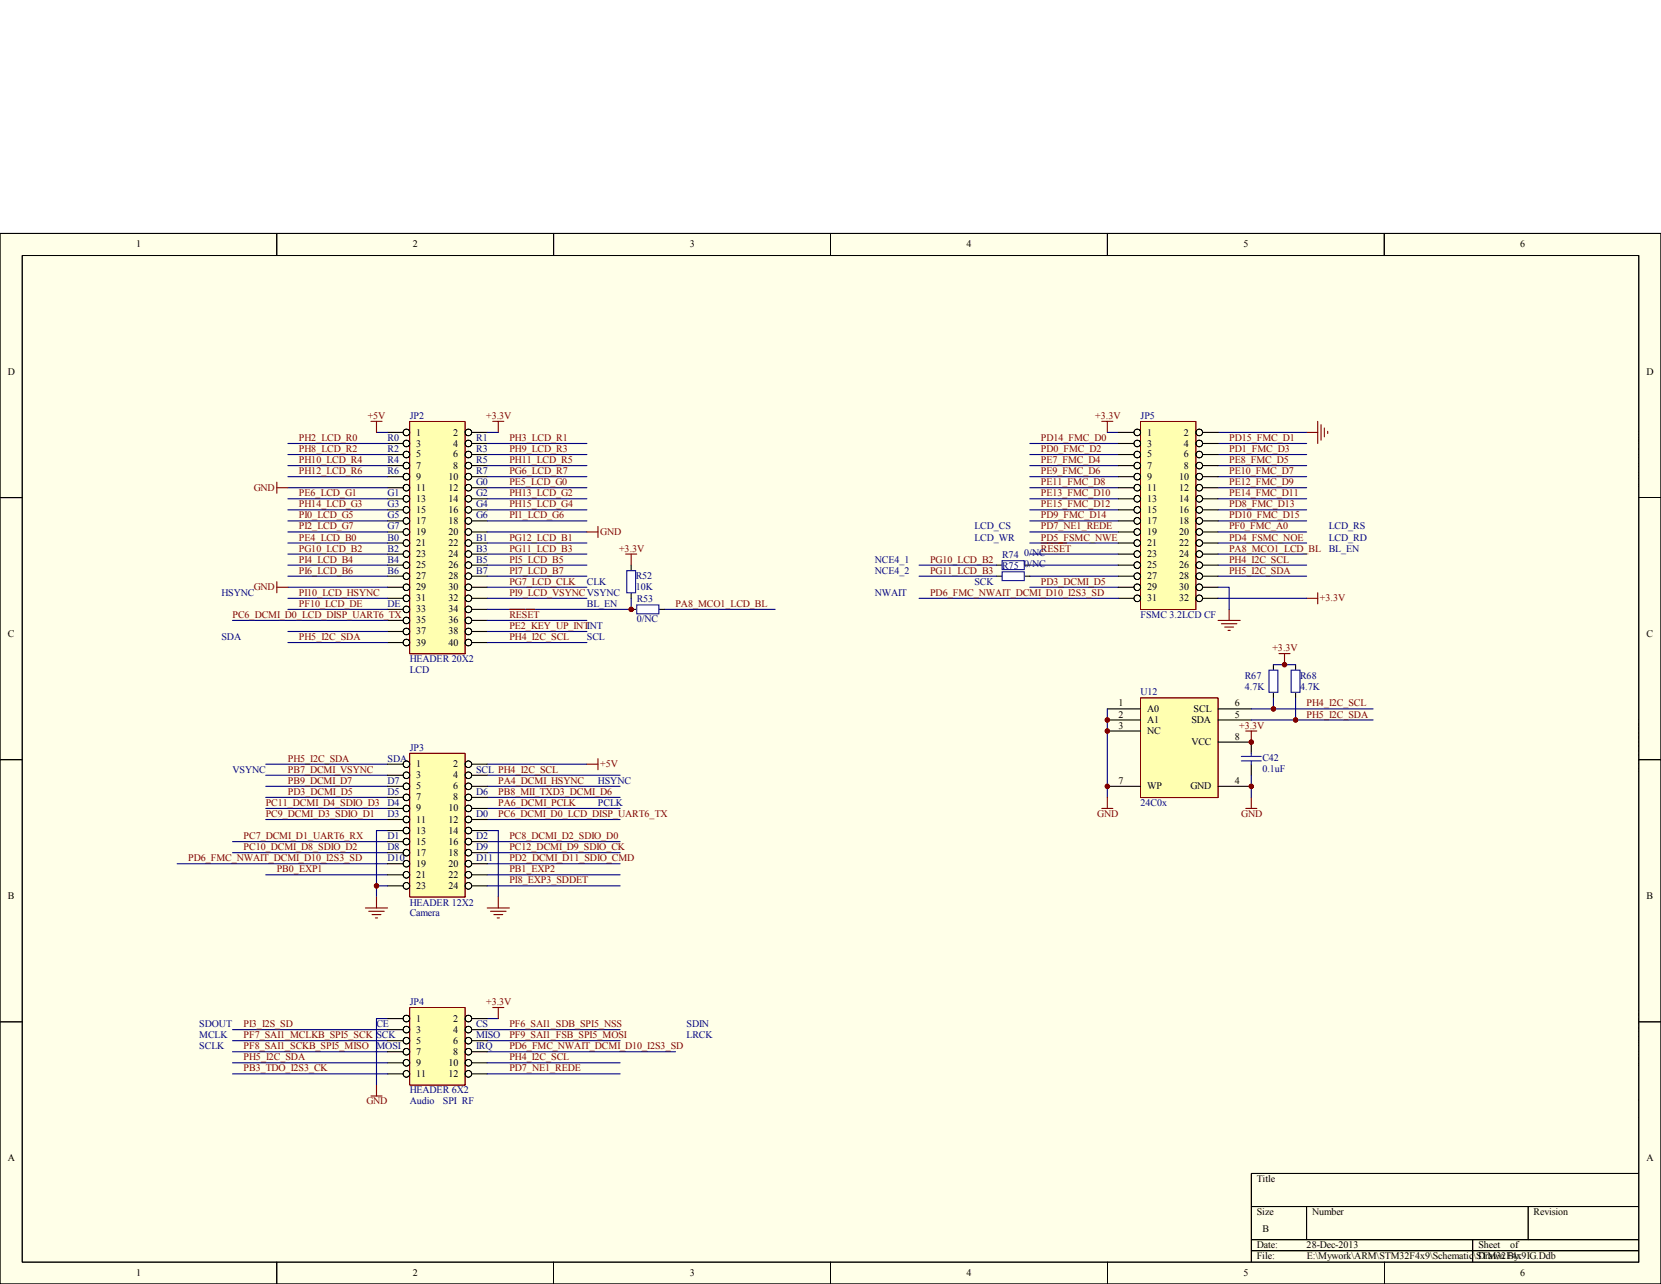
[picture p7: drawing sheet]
<svg xmlns="http://www.w3.org/2000/svg" width="279mm" height="216mm" viewBox="0 0 279 216" stroke-linecap="round" stroke-linejoin="round" font-family="sans-serif">
<path d="M0 39.2h279.4v176.7h-279.4z" fill="#ffffe8"/>
<g fill="none" stroke="#000" stroke-width=".17">
<path d="M0 39.2h279.4v176.7h-279.4zM46.6 39.2v3.8M93.1 39.2v3.8M139.7 39.2v3.8M186.3 39.2v3.8M232.8 39.2v3.8M3.7 43h272v169.2h-272zM0 83.7h3.7M275.7 83.7h3.7M0 127.8h3.7M275.7 127.8h3.7M0 171.8h3.7"/>
<path d="M275.7 171.8h3.7M275.7 197.3h-65.2v14.9M46.6 212.2v3.7M93.1 212.2v3.7M139.7 212.2v3.7M186.3 212.2v3.7M210.5 202.9h65.2M210.5 208.5h65.2M210.5 210.3h65.2M219.8 202.9v5.6M232.8 212.2v3.7M247.7 208.5v3.7"/>
<path d="M257 202.9v5.6"/>
</g>
<path d="M69 70.9h9.2v39h-9.2z" fill="#ffffb0"/>
<path d="M68.9 70.9h9.3v39h-9.3z" fill="none" stroke="#800000" stroke-width=".17"/>
<g fill="none" stroke="#000" stroke-width=".17">
<circle cx="68.4" cy="72.7" r=".56"/>
<circle cx="68.4" cy="78.3" r=".56"/>
<circle cx="68.4" cy="76.4" r=".56"/>
<circle cx="68.4" cy="74.6" r=".56"/>
<circle cx="78.8" cy="72.7" r=".56"/>
<circle cx="78.8" cy="78.3" r=".56"/>
<circle cx="78.8" cy="76.4" r=".56"/>
<circle cx="78.8" cy="74.6" r=".56"/>
<circle cx="68.4" cy="95" r=".56"/>
<circle cx="68.4" cy="93.2" r=".56"/>
<circle cx="68.4" cy="83.9" r=".56"/>
<circle cx="68.4" cy="85.7" r=".56"/>
<circle cx="68.4" cy="87.6" r=".56"/>
<circle cx="68.4" cy="82" r=".56"/>
<circle cx="68.4" cy="89.4" r=".56"/>
<circle cx="68.4" cy="96.9" r=".56"/>
<circle cx="68.4" cy="91.3" r=".56"/>
<circle cx="68.4" cy="98.7" r=".56"/>
<circle cx="68.4" cy="80.2" r=".56"/>
<circle cx="78.8" cy="95" r=".56"/>
<circle cx="78.8" cy="93.2" r=".56"/>
<circle cx="78.8" cy="87.6" r=".56"/>
<circle cx="78.8" cy="89.4" r=".56"/>
<circle cx="78.8" cy="83.9" r=".56"/>
<circle cx="78.8" cy="85.7" r=".56"/>
<circle cx="78.8" cy="82" r=".56"/>
<circle cx="78.8" cy="98.7" r=".56"/>
<circle cx="78.8" cy="96.9" r=".56"/>
<circle cx="78.8" cy="80.2" r=".56"/>
<circle cx="78.8" cy="91.3" r=".56"/>
<circle cx="68.4" cy="106.2" r=".56"/>
<circle cx="68.4" cy="102.5" r=".56"/>
<circle cx="68.4" cy="100.6" r=".56"/>
<circle cx="68.4" cy="108" r=".56"/>
<circle cx="68.4" cy="104.3" r=".56"/>
<circle cx="78.8" cy="106.2" r=".56"/>
<circle cx="78.8" cy="100.6" r=".56"/>
<circle cx="78.8" cy="102.5" r=".56"/>
<circle cx="78.8" cy="108" r=".56"/>
<circle cx="78.8" cy="104.3" r=".56"/>
</g>
<g fill="none" stroke="#000" stroke-width=".19">
<path d="M65.2 72.7h2.6M65.2 74.6h2.6M65.2 76.4h2.6M65.2 78.3h2.6M79.3 72.7h2.7M79.3 74.6h2.7M79.3 76.4h2.7M79.3 78.3h2.7M65.2 80.2h2.6M65.2 82h2.6M65.2 83.9h2.6M65.2 85.7h2.6"/>
<path d="M65.2 87.6h2.6M65.2 89.4h2.6M65.2 91.3h2.6M65.2 93.2h2.6M65.2 95h2.6M65.2 96.9h2.6M65.2 98.7h2.6M79.3 80.2h2.7M79.3 82h2.7M79.3 83.9h2.7M79.3 85.7h2.7M79.3 87.6h2.7"/>
<path d="M79.3 89.4h2.7M79.3 91.3h2.7M79.3 93.2h2.7M79.3 95h2.7M79.3 96.9h2.7M79.3 98.7h2.7M106.2 95v1M106.2 99.7v.9M65.2 100.6h2.6M65.2 102.5h2.6M65.2 104.3h2.6M65.2 106.2h2.6"/>
<path d="M65.2 108h2.6M79.3 100.6h2.7M79.3 102.5h2.7M79.3 104.3h2.7M79.3 106.2h2.7M79.3 108h2.7"/>
</g>
<g fill="none" stroke="#800000" stroke-width=".19">
<path d="M62.4 70.9h1.9M63.3 70.9v1.8M82.9 70.9h1.9M83.8 70.9v1.8M46.6 82h1.8M46.6 98.7h1.8M46.6 81.1v1.8M46.6 97.8v1.9M98.7 89.4h1.9M100.6 88.5v1.9M85.7 102.5h2.6M88.5 102.5h1.5"/>
<path d="M98.7 128.5h1.9M100.6 127.6v1.8M61.5 152.7h3.7M62 153.2h2.6M62.6 153.8h1.5M63.1 154.3h.4M63.3 150.8v1.9M82 152.7h3.7M82.5 153.2h2.6M83.1 153.8h1.5M83.6 154.3h.4M83.8 150.8v1.9"/>
</g>
<g fill="none" stroke="#000080" stroke-width=".19">
<path d="M48.4 74.6h16.8M48.4 76.4h16.8M48.4 78.3h16.8M63.3 72.7h1.9M82 72.7h1.8M82 74.6h16.7M82 76.4h16.7M82 78.3h16.7M48.4 80.2h16.8M48.4 82h16.8M48.4 83.9h16.8M48.4 98.7h16.8"/>
<path d="M48.4 89.4h16.8M48.4 85.7h16.8M48.4 87.6h16.8M48.4 91.3h16.8M48.4 93.2h16.8M48.4 95h16.8M48.4 96.9h16.8M82 80.2h16.7M82 82h16.7M82 83.9h16.7M82 98.7h16.7M82 89.4h16.7"/>
<path d="M82 85.7h16.7M82 87.6h16.7M82 91.3h16.7M82 93.2h16.7M82 95h16.7M82 96.9h16.7M39.1 104.3h26.1M48.4 100.6h16.8M48.4 102.5h16.8M48.4 106.2h16.8M48.4 108h16.8M82 100.6h16.7"/>
<path d="M82 102.5h24.2M82 104.3h16.7M82 106.2h16.7M82 108h16.7M44.7 128.5h20.5M44.7 130.4h20.5M44.7 132.2h20.5M44.7 134.1h20.5M44.7 135.9h20.5M44.7 137.8h20.5M65.2 139.7h-1.9v11.1M82 128.5h16.7"/>
<path d="M82 130.4h22.3M82 132.2h22.3M82 134.1h22.3M82 135.9h22.3M82 137.8h22.3M82 139.7h1.8v11.1M39.1 141.5h26.1M82 141.5h22.3"/>
</g>
<path d="M105.4 96h1.5v3.7h-1.5z" fill-rule="evenodd" fill="#fff"/>
<path d="M105.4 96h1.5v3.7h-1.5z" fill="none" stroke="#00f" stroke-width=".19"/>
<path d="M111.8 102.5h18.6" fill="none" stroke="#000080" stroke-width=".19"/>
<path d="M106.2 102.5h.9M110.8 102.5h1" fill="none" stroke="#000" stroke-width=".19"/>
<path d="M107.1 101.7h3.7v1.5h-3.7z" fill-rule="evenodd" fill="#fff"/>
<path d="M107.1 101.7h3.7v1.5h-3.7z" fill="none" stroke="#00f" stroke-width=".19"/>
<path d="M105.2 93.2h1.9M106.2 93.2v1.8" fill="none" stroke="#800000" stroke-width=".19"/>
<path d="M106.2 100.6v1.9M29.8 145.2h35.4M39.1 143.4h26.1M44.7 147.1h20.5M82 145.2h22.3M82 143.4h22.3M82 147.1h22.3" fill="none" stroke="#000080" stroke-width=".19"/>
<path d="M69 126.7h9.2v24.1h-9.2z" fill="#ffffb0"/>
<path d="M68.9 126.7h9.3v24.1h-9.3z" fill="none" stroke="#800000" stroke-width=".17"/>
<g fill="none" stroke="#000" stroke-width=".17">
<circle cx="68.4" cy="128.5" r=".56"/>
<circle cx="68.4" cy="130.4" r=".56"/>
<circle cx="68.4" cy="135.9" r=".56"/>
<circle cx="68.4" cy="134.1" r=".56"/>
<circle cx="68.4" cy="137.8" r=".56"/>
<circle cx="68.4" cy="139.7" r=".56"/>
<circle cx="68.4" cy="132.2" r=".56"/>
<circle cx="78.8" cy="134.1" r=".56"/>
<circle cx="78.8" cy="128.5" r=".56"/>
<circle cx="78.8" cy="132.2" r=".56"/>
<circle cx="78.8" cy="135.9" r=".56"/>
<circle cx="78.8" cy="139.7" r=".56"/>
<circle cx="78.8" cy="130.4" r=".56"/>
<circle cx="78.8" cy="137.8" r=".56"/>
<circle cx="68.4" cy="141.5" r=".56"/>
<circle cx="68.4" cy="149" r=".56"/>
<circle cx="68.4" cy="143.4" r=".56"/>
<circle cx="68.4" cy="145.2" r=".56"/>
<circle cx="68.4" cy="147.1" r=".56"/>
<circle cx="78.8" cy="141.5" r=".56"/>
<circle cx="78.8" cy="145.2" r=".56"/>
<circle cx="78.8" cy="149" r=".56"/>
<circle cx="78.8" cy="143.4" r=".56"/>
<circle cx="78.8" cy="147.1" r=".56"/>
</g>
<g fill="none" stroke="#000" stroke-width=".19">
<path d="M65.2 128.5h2.6M65.2 130.4h2.6M65.2 132.2h2.6M65.2 134.1h2.6M65.2 135.9h2.6M65.2 137.8h2.6M65.2 139.7h2.6M79.3 128.5h2.7M79.3 130.4h2.7M79.3 132.2h2.7M79.3 134.1h2.7M79.3 135.9h2.7"/>
<path d="M79.3 137.8h2.7M79.3 139.7h2.7M65.2 141.5h2.6M65.2 143.4h2.6M65.2 145.2h2.6M65.2 147.1h2.6M65.2 149h2.6M79.3 141.5h2.7M79.3 143.4h2.7M79.3 145.2h2.7M79.3 147.1h2.7M79.3 149h2.7"/>
</g>
<path d="M63.3 149h1.9M82 149h22.3" fill="none" stroke="#000080" stroke-width=".19"/>
<path d="M191.9 117.4h13v16.7h-13z" fill="#ffffb0"/>
<path d="M191.9 117.3h13v16.8h-13z" fill="none" stroke="#800000" stroke-width=".17"/>
<path d="M186.3 119.2h5.6M204.9 119.2h5.6M214.2 111.8v.9M214.2 116.4v.9M186.3 121.1h5.6M186.3 122.9h5.6M186.3 132.2h5.6M204.9 121.1h5.6M204.9 132.2h5.6M204.9 124.8h5.6v1.8M210.5 128.5v1.9" fill="none" stroke="#000" stroke-width=".19"/>
<path d="M186.3 119.2v14.9M210.5 119.2h20.5M210.5 130.4v3.7M210.5 121.1h20.5" fill="none" stroke="#000080" stroke-width=".19"/>
<path d="M185.3 135.9h1.9M186.3 134.1v1.8M209.5 135.9h1.9M210.5 134.1v1.8" fill="none" stroke="#800000" stroke-width=".19"/>
<path d="M208.8 127.2h3.4M208.8 127.9h3.4M210.5 126.6v.6M210.5 127.9v.6" fill="none" stroke="#00f" stroke-width=".19"/>
<path d="M213.5 112.7h1.5v3.7h-1.5z" fill-rule="evenodd" fill="#fff"/>
<path d="M213.5 112.7h1.5v3.7h-1.5z" fill="none" stroke="#00f" stroke-width=".19"/>
<path d="M217.9 111.8v.9M217.9 116.4v.9" fill="none" stroke="#000" stroke-width=".19"/>
<path d="M217.2 112.7h1.5v3.7h-1.5z" fill-rule="evenodd" fill="#fff"/>
<path d="M217.2 112.7h1.5v3.7h-1.5z" fill="none" stroke="#00f" stroke-width=".19"/>
<path d="M214.2 111.8h3.7M214.2 117.3v1.9M217.9 117.3v3.8" fill="none" stroke="#000080" stroke-width=".19"/>
<path d="M215.1 109.9h1.9M216.1 109.9v1.9M209.5 122.9h1.9M210.5 122.9v1.9" fill="none" stroke="#800000" stroke-width=".19"/>
<circle cx="106.2" cy="102.5" r=".37" fill="#800000"/>
<circle cx="106.2" cy="102.5" r=".37" fill="none" stroke="#800000" stroke-width=".17"/>
<circle cx="63.3" cy="149" r=".37" fill="#800000"/>
<circle cx="63.3" cy="149" r=".37" fill="none" stroke="#800000" stroke-width=".17"/>
<g fill="none" stroke="#800000" stroke-width=".19">
<path d="M185.3 70.9h1.9M186.3 70.9v1.8M219.8 72.7h1.9M221.7 70.9v3.7M222.2 71.4v2.6M222.8 72v1.5M223.3 72.5v.4M175.1 91.3h2.6M177.9 91.3h1.5M221.7 99.7v1.8M204.9 104.3h3.7M205.5 104.9h2.6"/>
<path d="M206 105.4h1.5M206.6 106h.3M206.8 102.5v1.8M219.8 100.6h1.9"/>
</g>
<g fill="none" stroke="#000080" stroke-width=".19">
<path d="M173.2 74.6h14.9M173.2 76.4h14.9M173.2 78.3h14.9M186.3 72.7h1.8M204.9 72.7h14.9M204.9 74.6h14.9M204.9 76.4h14.9M204.9 78.3h14.9M173.2 80.2h14.9M173.2 82h14.9M173.2 83.9h14.9M173.2 85.7h14.9"/>
<path d="M173.2 87.6h14.9M173.2 91.3h14.9M173.2 93.2h14.9M173.2 98.7h14.9M173.2 89.4h14.9M173.2 95h14.9M173.2 96.9h14.9M204.9 80.2h14.9M204.9 82h14.9M204.9 83.9h14.9M204.9 85.7h14.9M204.9 87.6h14.9"/>
<path d="M204.9 89.4h14.9M204.9 91.3h14.9M204.9 93.2h14.9M204.9 95h14.9M204.9 96.9h14.9"/>
</g>
<path d="M191.9 70.9h9.3v31.6h-9.3z" fill="#ffffb0"/>
<path d="M191.9 70.9h9.3v31.6h-9.3z" fill="none" stroke="#800000" stroke-width=".17"/>
<g fill="none" stroke="#000" stroke-width=".17">
<circle cx="191.3" cy="76.4" r=".56"/>
<circle cx="191.3" cy="72.7" r=".56"/>
<circle cx="191.3" cy="74.6" r=".56"/>
<circle cx="191.3" cy="78.3" r=".56"/>
<circle cx="201.7" cy="78.3" r=".56"/>
<circle cx="201.7" cy="72.7" r=".56"/>
<circle cx="201.7" cy="74.6" r=".56"/>
<circle cx="201.7" cy="76.4" r=".56"/>
<circle cx="191.3" cy="95" r=".56"/>
<circle cx="191.3" cy="80.2" r=".56"/>
<circle cx="191.3" cy="93.2" r=".56"/>
<circle cx="191.3" cy="82" r=".56"/>
<circle cx="191.3" cy="83.9" r=".56"/>
<circle cx="191.3" cy="96.9" r=".56"/>
<circle cx="191.3" cy="89.4" r=".56"/>
<circle cx="191.3" cy="85.7" r=".56"/>
<circle cx="191.3" cy="87.6" r=".56"/>
<circle cx="191.3" cy="91.3" r=".56"/>
<circle cx="191.3" cy="98.7" r=".56"/>
<circle cx="201.7" cy="93.2" r=".56"/>
<circle cx="201.7" cy="80.2" r=".56"/>
<circle cx="201.7" cy="82" r=".56"/>
<circle cx="201.7" cy="83.9" r=".56"/>
<circle cx="201.7" cy="89.4" r=".56"/>
<circle cx="201.7" cy="91.3" r=".56"/>
<circle cx="201.7" cy="95" r=".56"/>
<circle cx="201.7" cy="96.9" r=".56"/>
<circle cx="201.7" cy="98.7" r=".56"/>
<circle cx="201.7" cy="85.7" r=".56"/>
<circle cx="201.7" cy="87.6" r=".56"/>
<circle cx="191.3" cy="100.6" r=".56"/>
<circle cx="201.7" cy="100.6" r=".56"/>
</g>
<g fill="none" stroke="#000" stroke-width=".19">
<path d="M188.1 72.7h2.6M188.1 74.6h2.6M188.1 76.4h2.6M188.1 78.3h2.6M202.3 72.7h2.6M202.3 74.6h2.6M202.3 76.4h2.6M202.3 78.3h2.6M188.1 80.2h2.6M188.1 82h2.6M188.1 83.9h2.6M188.1 85.7h2.6"/>
<path d="M188.1 87.6h2.6M188.1 89.4h2.6M188.1 91.3h2.6M188.1 93.2h2.6M188.1 95h2.6M188.1 96.9h2.6M188.1 98.7h2.6M202.3 80.2h2.6M202.3 82h2.6M202.3 83.9h2.6M202.3 85.7h2.6M202.3 87.6h2.6"/>
<path d="M202.3 89.4h2.6M202.3 91.3h2.6M202.3 93.2h2.6M202.3 95h2.6M202.3 96.9h2.6M202.3 98.7h2.6M188.1 100.6h2.6M202.3 100.6h2.6"/>
</g>
<path d="M204.9 98.7h1.9v3.8M154.6 100.6h33.5M204.9 100.6h14.9" fill="none" stroke="#000080" stroke-width=".19"/>
<circle cx="186.3" cy="121.1" r=".37" fill="#800000"/>
<circle cx="186.3" cy="121.1" r=".37" fill="none" stroke="#800000" stroke-width=".17"/>
<circle cx="186.3" cy="122.9" r=".37" fill="#800000"/>
<circle cx="186.3" cy="122.9" r=".37" fill="none" stroke="#800000" stroke-width=".17"/>
<circle cx="186.3" cy="132.2" r=".37" fill="#800000"/>
<circle cx="186.3" cy="132.2" r=".37" fill="none" stroke="#800000" stroke-width=".17"/>
<circle cx="210.5" cy="132.2" r=".37" fill="#800000"/>
<circle cx="210.5" cy="132.2" r=".37" fill="none" stroke="#800000" stroke-width=".17"/>
<circle cx="210.5" cy="124.8" r=".37" fill="#800000"/>
<circle cx="210.5" cy="124.8" r=".37" fill="none" stroke="#800000" stroke-width=".17"/>
<circle cx="214.2" cy="119.2" r=".37" fill="#800000"/>
<circle cx="214.2" cy="119.2" r=".37" fill="none" stroke="#800000" stroke-width=".17"/>
<circle cx="217.9" cy="121.1" r=".37" fill="#800000"/>
<circle cx="217.9" cy="121.1" r=".37" fill="none" stroke="#800000" stroke-width=".17"/>
<circle cx="216.1" cy="111.8" r=".37" fill="#800000"/>
<circle cx="216.1" cy="111.8" r=".37" fill="none" stroke="#800000" stroke-width=".17"/>
<path d="M167.6 95h1M172.3 95h.9" fill="none" stroke="#000" stroke-width=".19"/>
<path d="M168.6 94.3h3.7v1.5h-3.7z" fill-rule="evenodd" fill="#fff"/>
<path d="M168.6 94.3h3.7v1.5h-3.7z" fill="none" stroke="#00f" stroke-width=".19"/>
<path d="M167.6 96.9h1M172.3 96.9h.9" fill="none" stroke="#000" stroke-width=".19"/>
<path d="M168.6 96.1h3.7v1.5h-3.7z" fill-rule="evenodd" fill="#fff"/>
<path d="M168.6 96.1h3.7v1.5h-3.7z" fill="none" stroke="#00f" stroke-width=".19"/>
<path d="M154.6 95h13M154.6 96.9h13M39.1 173.1h26.1M39.1 175h26.1M39.1 176.8h26.1M65.2 171.3h-1.9v11.1M82 171.3h1.8M82 173.1h22.3M82 175h22.3M82 176.8h31.6" fill="none" stroke="#000080" stroke-width=".19"/>
<path d="M82.9 169.4h1.9M83.8 169.4v1.9M62.4 184.3h1.9M63.3 182.4v1.9" fill="none" stroke="#800000" stroke-width=".19"/>
<path d="M69 169.5h9.2v13h-9.2z" fill="#ffffb0"/>
<path d="M68.9 169.4h9.3v13.1h-9.3z" fill="none" stroke="#800000" stroke-width=".17"/>
<g fill="none" stroke="#000" stroke-width=".17">
<circle cx="68.4" cy="178.7" r=".56"/>
<circle cx="68.4" cy="171.3" r=".56"/>
<circle cx="68.4" cy="173.1" r=".56"/>
<circle cx="68.4" cy="176.8" r=".56"/>
<circle cx="68.4" cy="175" r=".56"/>
<circle cx="78.8" cy="171.3" r=".56"/>
<circle cx="78.8" cy="175" r=".56"/>
<circle cx="78.8" cy="173.1" r=".56"/>
<circle cx="78.8" cy="176.8" r=".56"/>
<circle cx="78.8" cy="178.7" r=".56"/>
<circle cx="68.4" cy="180.6" r=".56"/>
<circle cx="78.8" cy="180.6" r=".56"/>
</g>
<path d="M65.2 171.3h2.6M65.2 173.1h2.6M65.2 175h2.6M65.2 176.8h2.6M65.2 178.7h2.6M79.3 171.3h2.7M79.3 173.1h2.7M79.3 175h2.7M79.3 176.8h2.7M79.3 178.7h2.7M65.2 180.6h2.6M79.3 180.6h2.7" fill="none" stroke="#000" stroke-width=".19"/>
<path d="M39.1 178.7h26.1M82 178.7h22.3M39.1 180.6h26.1M82 180.6h22.3" fill="none" stroke="#000080" stroke-width=".19"/>
<g font-size="1.7">
<text x="22.9" y="41.6">1</text>
<text x="69.5" y="41.6">2</text>
<text x="116" y="41.6">3</text>
<text x="162.6" y="41.6">4</text>
<text x="209.2" y="41.6">5</text>
<text x="255.7" y="41.6">6</text>
<text x="1.3" y="63">D</text>
<text x="277" y="63">D</text>
<text x="70" y="73.2">1</text>
<text x="70" y="75.1">3</text>
<text x="70" y="76.9">5</text>
<text x="76.2" y="73.2">2</text>
<text x="76.2" y="75.1">4</text>
<text x="76.2" y="76.9">6</text>
<text x="193" y="73.2">1</text>
<text x="193" y="75.1">3</text>
<text x="193" y="76.9">5</text>
<text x="199.1" y="73.2">2</text>
<text x="199.1" y="75.1">4</text>
<text x="199.1" y="76.9">6</text>
<text x="70" y="78.8">7</text>
<text x="70" y="80.6">9</text>
<text x="70" y="82.5">11</text>
<text x="75.4" y="80.6">10</text>
<text x="75.4" y="82.5">12</text>
<text x="76.2" y="78.8">8</text>
<text x="193" y="78.8">7</text>
<text x="193" y="80.6">9</text>
<text x="193" y="82.5">11</text>
<text x="198.4" y="80.6">10</text>
<text x="198.4" y="82.5">12</text>
<text x="199.1" y="78.8">8</text>
<text x="70" y="84.4">13</text>
<text x="70" y="86.2">15</text>
<text x="70" y="88.1">17</text>
<text x="70" y="90">19</text>
<text x="75.4" y="84.4">14</text>
<text x="75.4" y="86.2">16</text>
<text x="75.4" y="88.1">18</text>
<text x="75.4" y="90">20</text>
<text x="193" y="84.4">13</text>
<text x="193" y="86.2">15</text>
<text x="193" y="88.1">17</text>
<text x="193" y="90">19</text>
<text x="198.4" y="84.4">14</text>
<text x="198.4" y="86.2">16</text>
<text x="198.4" y="88.1">18</text>
<text x="198.4" y="90">20</text>
<text x="70" y="91.8">21</text>
<text x="70" y="93.7">23</text>
<text x="70" y="95.5">25</text>
<text x="75.4" y="91.8">22</text>
<text x="75.4" y="93.7">24</text>
<text x="75.4" y="95.5">26</text>
<text x="193" y="91.8">21</text>
<text x="193" y="93.7">23</text>
<text x="193" y="95.5">25</text>
<text x="198.4" y="91.8">22</text>
<text x="198.4" y="93.7">24</text>
<text x="198.4" y="95.5">26</text>
<text x="70" y="97.4">27</text>
<text x="70" y="99.3">29</text>
<text x="70" y="101.1">31</text>
<text x="75.4" y="97.4">28</text>
<text x="75.4" y="99.3">30</text>
<text x="75.4" y="101.1">32</text>
<text x="193" y="97.4">27</text>
<text x="193" y="99.3">29</text>
<text x="193" y="101.1">31</text>
<text x="198.4" y="97.4">28</text>
<text x="198.4" y="99.3">30</text>
<text x="198.4" y="101.1">32</text>
<text x="1.3" y="107.1">C</text>
<text x="70" y="103">33</text>
<text x="70" y="104.8">35</text>
<text x="70" y="106.7">37</text>
<text x="75.4" y="103">34</text>
<text x="75.4" y="104.8">36</text>
<text x="75.4" y="106.7">38</text>
<text x="277" y="107.1">C</text>
<text x="70" y="108.5">39</text>
<text x="75.4" y="108.5">40</text>
<text x="188.1" y="118.8">1</text>
<text x="193" y="119.7">A0</text>
<text x="200.8" y="119.7">SCL</text>
<text x="207.7" y="118.8">6</text>
<text x="188.1" y="120.6">2</text>
<text x="188.1" y="122.5">3</text>
<text x="193" y="121.6">A1</text>
<text x="193" y="123.4">NC</text>
<text x="200.4" y="121.6">SDA</text>
<text x="200.4" y="125.3">VCC</text>
<text x="207.7" y="120.6">5</text>
<text x="207.7" y="124.4">8</text>
<text x="70" y="129">1</text>
<text x="70" y="130.9">3</text>
<text x="76.2" y="129">2</text>
<text x="76.2" y="130.9">4</text>
<text x="188.1" y="131.8">7</text>
<text x="207.7" y="131.8">4</text>
<text x="70" y="132.7">5</text>
<text x="70" y="134.6">7</text>
<text x="70" y="136.4">9</text>
<text x="75.4" y="136.4">10</text>
<text x="76.2" y="132.7">6</text>
<text x="76.2" y="134.6">8</text>
<text x="193" y="132.7">WP</text>
<text x="200.2" y="132.7">GND</text>
<text x="70" y="138.3">11</text>
<text x="70" y="140.2">13</text>
<text x="70" y="142">15</text>
<text x="70" y="143.9">17</text>
<text x="75.4" y="138.3">12</text>
<text x="75.4" y="140.2">14</text>
<text x="75.4" y="142">16</text>
<text x="75.4" y="143.9">18</text>
<text x="70" y="145.8">19</text>
<text x="70" y="147.6">21</text>
<text x="70" y="149.5">23</text>
<text x="75.4" y="145.8">20</text>
<text x="75.4" y="147.6">22</text>
<text x="75.4" y="149.5">24</text>
<text x="1.3" y="151.1">B</text>
<text x="277" y="151.1">B</text>
<text x="70" y="171.8">1</text>
<text x="70" y="173.7">3</text>
<text x="76.2" y="171.8">2</text>
<text x="76.2" y="173.7">4</text>
<text x="70" y="175.5">5</text>
<text x="70" y="177.4">7</text>
<text x="70" y="179.2">9</text>
<text x="75.4" y="179.2">10</text>
<text x="76.2" y="175.5">6</text>
<text x="76.2" y="177.4">8</text>
<text x="70" y="181.1">11</text>
<text x="75.4" y="181.1">12</text>
<text x="1.3" y="195.2">A</text>
<text x="277" y="195.2">A</text>
<text x="211.4" y="198.8">Title</text>
<text x="211.4" y="204.3">Size</text>
<text x="211.4" y="209.9">Date:</text>
<text x="212.3" y="207.1">B</text>
<text x="219.8" y="209.9">28-Dec-2013</text>
<text x="220.7" y="204.3">Number</text>
<text x="248.7" y="209.9">Sheet</text>
<text x="254.1" y="209.9">of</text>
<text x="258" y="204.3">Revision</text>
<text x="22.9" y="214.5">1</text>
<text x="69.5" y="214.5">2</text>
<text x="116" y="214.5">3</text>
<text x="162.6" y="214.5">4</text>
<text x="209.2" y="214.5">5</text>
<text x="211.4" y="211.8">File:</text>
<text x="219.8" y="211.8">E:\Mywork\ARM\STM32F4x9\Schematic\STM32F4x9IG.Ddb</text>
<text x="248.7" y="211.8">Drawn By:</text>
<text x="255.7" y="214.5">6</text>
</g>
<g font-size="1.7" fill="#800000">
<text x="61.8" y="70.4">+5V</text>
<text x="81.8" y="70.4">+3.3V</text>
<text x="184.2" y="70.4">+3.3V</text>
<text x="50.3" y="74.2">PH2_LCD_R0</text>
<text x="50.3" y="76">PH8_LCD_R2</text>
<text x="50.3" y="77.8">PH10_LCD_R4</text>
<text x="85.7" y="74.2">PH3_LCD_R1</text>
<text x="85.7" y="76">PH9_LCD_R3</text>
<text x="85.7" y="77.8">PH11_LCD_R5</text>
<text x="175.1" y="74.2">PD14_FMC_D0</text>
<text x="175.1" y="76">PD0_FMC_D2</text>
<text x="175.1" y="77.8">PE7_FMC_D4</text>
<text x="206.8" y="74.2">PD15_FMC_D1</text>
<text x="206.8" y="76">PD1_FMC_D3</text>
<text x="206.8" y="77.8">PE8_FMC_D5</text>
<text x="42.7" y="82.5">GND</text>
<text x="50.3" y="79.7">PH12_LCD_R6</text>
<text x="50.3" y="83.4">PE6_LCD_G1</text>
<text x="85.7" y="83.4">PH13_LCD_G2</text>
<text x="85.7" y="79.7">PG6_LCD_R7</text>
<text x="85.7" y="81.6">PE5_LCD_G0</text>
<text x="175.1" y="79.7">PE9_FMC_D6</text>
<text x="175.1" y="81.6">PE11_FMC_D8</text>
<text x="175.1" y="83.4">PE13_FMC_D10</text>
<text x="206.8" y="79.7">PE10_FMC_D7</text>
<text x="206.8" y="81.6">PE12_FMC_D9</text>
<text x="206.8" y="83.4">PE14_FMC_D11</text>
<text x="50.3" y="85.3">PH14_LCD_G3</text>
<text x="50.3" y="87.2">PI0_LCD_G5</text>
<text x="50.3" y="89">PI2_LCD_G7</text>
<text x="85.7" y="85.3">PH15_LCD_G4</text>
<text x="85.7" y="87.2">PI1_LCD_G6</text>
<text x="101" y="90">GND</text>
<text x="175.1" y="89">PD7_NE1_REDE</text>
<text x="175.1" y="85.3">PE15_FMC_D12</text>
<text x="175.1" y="87.2">PD9_FMC_D14</text>
<text x="206.8" y="87.2">PD10_FMC_D15</text>
<text x="206.8" y="89">PF0_FMC_A0</text>
<text x="206.8" y="85.3">PD8_FMC_D13</text>
<text x="50.3" y="94.6">PI4_LCD_B4</text>
<text x="50.3" y="90.9">PE4_LCD_B0</text>
<text x="50.3" y="92.7">PG10_LCD_B2</text>
<text x="85.7" y="94.6">PI5_LCD_B5</text>
<text x="85.7" y="92.7">PG11_LCD_B3</text>
<text x="85.7" y="90.9">PG12_LCD_B1</text>
<text x="104.1" y="92.8">+3.3V</text>
<text x="156.5" y="94.6">PG10_LCD_B2</text>
<text x="175.1" y="92.8">RESET</text>
<text x="175.1" y="90.9">PD5_FSMC_NWE</text>
<text x="206.8" y="94.6">PH4_I2C_SCL</text>
<text x="206.8" y="90.9">PD4_FSMC_NOE</text>
<text x="206.8" y="92.7">PA8_MCO1_LCD_BL</text>
<text x="42.7" y="99.3">GND</text>
<text x="50.3" y="100.2">PI10_LCD_HSYNC</text>
<text x="50.3" y="96.5">PI6_LCD_B6</text>
<text x="85.7" y="100.2">PI9_LCD_VSYNCVSYNC</text>
<text x="85.7" y="98.3">PG7_LCD_CLK</text>
<text x="85.7" y="96.5">PI7_LCD_B7</text>
<text x="156.5" y="100.2">PD6_FMC_NWAIT_DCMI_D10_I2S3_SD</text>
<text x="156.5" y="96.5">PG11_LCD_B3</text>
<text x="175.1" y="98.3">PD3_DCMI_D5</text>
<text x="206.8" y="96.5">PH5_I2C_SDA</text>
<text x="222" y="101.1">+3.3V</text>
<text x="39.1" y="103.9">PC6_DCMI_D0_LCD_DISP_UART6_TX</text>
<text x="50.3" y="107.6">PH5_I2C_SDA</text>
<text x="50.3" y="102.1">PF10_LCD_DE</text>
<text x="85.7" y="103.9">RESET</text>
<text x="85.7" y="107.6">PH4_I2C_SCL</text>
<text x="85.7" y="105.7">PE2_KEY_UP_INTINT</text>
<text x="113.6" y="102.1">PA8_MCO1_LCD_BL</text>
<text x="214" y="109.5">+3.3V</text>
<text x="219.8" y="118.8">PH4_I2C_SCL</text>
<text x="208.4" y="122.5">+3.3V</text>
<text x="219.8" y="120.6">PH5_I2C_SDA</text>
<text x="48.4" y="129.9">PB7_DCMI_VSYNC</text>
<text x="48.4" y="128.1">PH5_I2C_SDA</text>
<text x="48.4" y="131.8">PB9_DCMI_D7</text>
<text x="83.8" y="131.8">PA4_DCMI_HSYNC</text>
<text x="101" y="129">+5V</text>
<text x="44.7" y="137.4">PC9_DCMI_D3_SDIO_D1</text>
<text x="44.7" y="135.5">PC11_DCMI_D4_SDIO_D3</text>
<text x="48.4" y="133.6">PD3_DCMI_D5</text>
<text x="83.8" y="135.5">PA6_DCMI_PCLK</text>
<text x="83.8" y="133.6">PB8_MII_TXD3_DCMI_D6</text>
<text x="83.8" y="137.4">PC6_DCMI_D0_LCD_DISP_UART6_TX</text>
<text x="184.6" y="137.4">GND</text>
<text x="208.8" y="137.4">GND</text>
<text x="41" y="141.1">PC7_DCMI_D1_UART6_RX</text>
<text x="41" y="143">PC10_DCMI_D8_SDIO_D2</text>
<text x="85.7" y="143">PC12_DCMI_D9_SDIO_CK</text>
<text x="85.7" y="141.1">PC8_DCMI_D2_SDIO_D0</text>
<text x="31.7" y="144.8">PD6_FMC_NWAIT_DCMI_D10_I2S3_SD</text>
<text x="46.6" y="146.7">PB0_EXP1</text>
<text x="85.7" y="144.8">PD2_DCMI_D11_SDIO_CMD</text>
<text x="85.7" y="148.5">PI8_EXP3_SDDET</text>
<text x="85.7" y="146.7">PB1_EXP2</text>
<text x="41" y="172.7">PI3_I2S_SD</text>
<text x="81.8" y="169">+3.3V</text>
<text x="85.7" y="172.7">PF6_SAI1_SDB_SPI5_NSS</text>
<text x="41" y="178.3">PH5_I2C_SDA</text>
<text x="41" y="174.6">PF7_SAI1_MCLKB_SPI5_SCK</text>
<text x="41" y="176.4">PF8_SAI1_SCKB_SPI5_MISO</text>
<text x="85.7" y="178.3">PH4_I2C_SCL</text>
<text x="85.7" y="174.6">PF9_SAI1_FSB_SPI5_MOSI</text>
<text x="85.7" y="176.4">PD6_FMC_NWAIT_DCMI_D10_I2S3_SD</text>
<text x="41" y="180.1">PB3_TDO_I2S3_CK</text>
<text x="61.6" y="185.7">GND</text>
<text x="85.7" y="180.1">PD7_NE1_REDE</text>
</g>
<g font-size="1.7" fill="#000080">
<text x="68.9" y="70.4">JP2</text>
<text x="191.9" y="70.4">JP5</text>
<text x="65.2" y="74.2">R0</text>
<text x="65.2" y="76">R2</text>
<text x="65.2" y="77.9">R4</text>
<text x="80.1" y="74.2">R1</text>
<text x="80.1" y="76">R3</text>
<text x="80.1" y="77.9">R5</text>
<text x="65.2" y="79.7">R6</text>
<text x="65.2" y="83.4">G1</text>
<text x="80.1" y="81.6">G0</text>
<text x="80.1" y="79.7">R7</text>
<text x="80.1" y="83.4">G2</text>
<text x="65.2" y="85.3">G3</text>
<text x="65.2" y="87.2">G5</text>
<text x="65.2" y="89">G7</text>
<text x="80.1" y="85.3">G4</text>
<text x="80.1" y="87.2">G6</text>
<text x="163.9" y="89">LCD_CS</text>
<text x="223.5" y="89">LCD_RS</text>
<text x="65.2" y="90.9">B0</text>
<text x="65.2" y="92.8">B2</text>
<text x="65.2" y="94.6">B4</text>
<text x="80.1" y="90.9">B1</text>
<text x="80.1" y="92.8">B3</text>
<text x="80.1" y="94.6">B5</text>
<text x="147.2" y="94.6">NCE4_1</text>
<text x="163.9" y="90.9">LCD_WR</text>
<text x="168.6" y="93.9">R74</text>
<text x="168.6" y="95.7">R75</text>
<text x="172.3" y="93.5">0/NC</text>
<text x="172.3" y="95.3">0/NC</text>
<text x="223.5" y="92.8">BL_EN</text>
<text x="223.5" y="90.9">LCD_RD</text>
<text x="37.3" y="100.2">HSYNC</text>
<text x="65.2" y="96.5">B6</text>
<text x="80.1" y="96.5">B7</text>
<text x="98.7" y="98.3">CLK</text>
<text x="106.9" y="97.4">R52</text>
<text x="106.9" y="99.3">10K</text>
<text x="107.1" y="101.3">R53</text>
<text x="147.2" y="96.5">NCE4_2</text>
<text x="147.2" y="100.2">NWAIT</text>
<text x="163.9" y="98.3">SCK</text>
<text x="37.3" y="107.6">SDA</text>
<text x="65.2" y="102.1">DE</text>
<text x="98.7" y="102.1">BL_EN</text>
<text x="98.7" y="107.6">SCL</text>
<text x="107.1" y="104.6">0/NC</text>
<text x="191.9" y="103.9">FSMC 3.2LCD CF</text>
<text x="68.9" y="113.2">LCD</text>
<text x="68.9" y="111.3">HEADER 20X2</text>
<text x="191.9" y="116.9">U12</text>
<text x="209.4" y="114.1">R67</text>
<text x="209.4" y="116">4.7K</text>
<text x="218.7" y="114.1">R68</text>
<text x="218.7" y="116">4.7K</text>
<text x="39.1" y="129.9">VSYNC</text>
<text x="65.2" y="128.1">SDA</text>
<text x="65.2" y="131.8">D7</text>
<text x="68.9" y="126.2">JP3</text>
<text x="80.1" y="129.9">SCL PH4_I2C_SCL</text>
<text x="100.6" y="131.8">HSYNC</text>
<text x="212.3" y="127.9">C42</text>
<text x="212.3" y="129.8">0.1uF</text>
<text x="65.2" y="133.6">D5</text>
<text x="65.2" y="135.5">D4</text>
<text x="65.2" y="137.4">D3</text>
<text x="80.1" y="137.4">D0</text>
<text x="80.1" y="133.6">D6</text>
<text x="100.6" y="135.5">PCLK</text>
<text x="191.9" y="135.5">24C0x</text>
<text x="65.2" y="141.1">D1</text>
<text x="65.2" y="143">D8</text>
<text x="80.1" y="143">D9</text>
<text x="80.1" y="141.1">D2</text>
<text x="65.2" y="144.8">D10</text>
<text x="80.1" y="144.8">D11</text>
<text x="68.9" y="154.1">Camera</text>
<text x="68.9" y="152.3">HEADER 12X2</text>
<text x="33.5" y="172.7">SDOUT</text>
<text x="63.3" y="172.7">CE</text>
<text x="68.9" y="169">JP4</text>
<text x="80.1" y="172.7">CS</text>
<text x="115.5" y="172.7">SDIN</text>
<text x="33.5" y="174.6">MCLK</text>
<text x="33.5" y="176.4">SCLK</text>
<text x="63.3" y="174.6">SCK</text>
<text x="63.3" y="176.4">MOSI</text>
<text x="80.1" y="174.6">MISO</text>
<text x="80.1" y="176.4">IRQ</text>
<text x="115.5" y="174.6">LRCK</text>
<text x="68.9" y="185.7">Audio</text>
<text x="68.9" y="183.9">HEADER 6X2</text>
<text x="74.5" y="185.7">SPI RF</text>
</g>
</svg>
